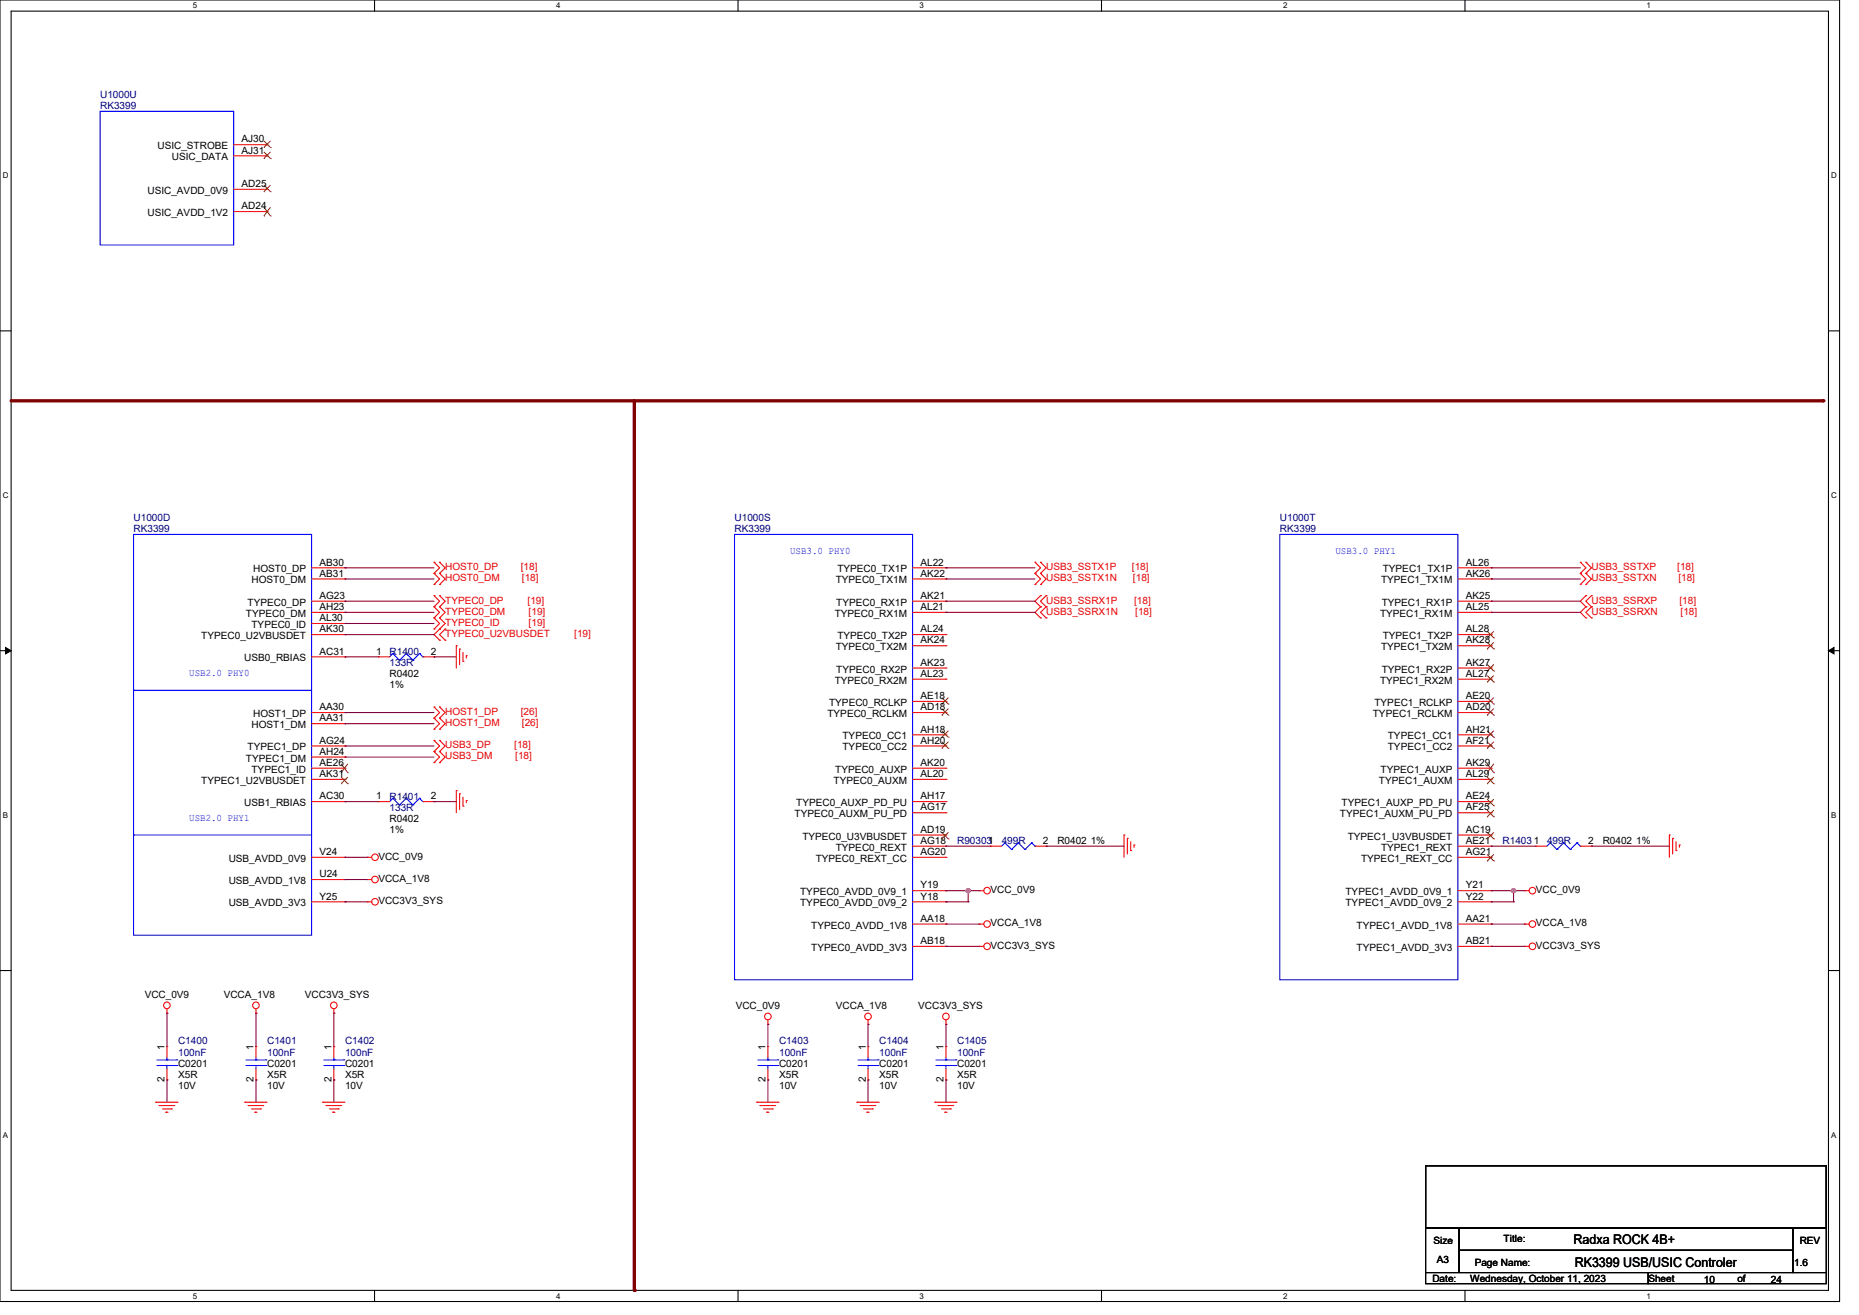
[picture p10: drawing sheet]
<svg xmlns="http://www.w3.org/2000/svg" width="297mm" height="210mm" viewBox="0 0 297 210" stroke-linecap="round" stroke-linejoin="round" font-family="sans-serif">
<path d="M0 0h293.9v207.8h-293.9zM1.8 1.8h290.3v204.3h-290.3z" fill="none" stroke="#000" stroke-width=".17"/>
<g fill="#fff">
<path d="M30.8 .2h.7v1.4h-.7z"/>
<path d="M30.8 206.2h.7v1.5h-.7z"/>
</g>
<path d="M59.8 0v1.8M59.8 206.1v1.7" fill="none" stroke="#000" stroke-width=".17"/>
<g fill="#fff">
<path d="M88.9 .2h.7v1.4h-.7z"/>
<path d="M88.9 206.2h.7v1.5h-.7z"/>
</g>
<path d="M117.9 0v1.8M117.9 206.1v1.7" fill="none" stroke="#000" stroke-width=".17"/>
<g fill="#fff">
<path d="M146.9 .2h.7v1.4h-.7z"/>
<path d="M146.9 206.2h.7v1.5h-.7z"/>
</g>
<path d="M176 0v1.8M176 206.1v1.7" fill="none" stroke="#000" stroke-width=".17"/>
<g fill="#fff">
<path d="M205 .2h.7v1.4h-.7z"/>
<path d="M205 206.2h.7v1.5h-.7z"/>
</g>
<path d="M234.1 0v1.8M234.1 206.1v1.7" fill="none" stroke="#000" stroke-width=".17"/>
<g fill="#fff">
<path d="M263.1 .2h.7v1.4h-.7z"/>
<path d="M263.1 206.2h.7v1.5h-.7z"/>
<path d="M.4 27.3h1v1.4h-1z"/>
<path d="M292.6 27.3h.9v1.4h-.9z"/>
<path d="M.4 78.4h1v1.4h-1z"/>
<path d="M292.6 78.4h.9v1.4h-.9z"/>
</g>
<path d="M0 52.8h1.8M292.1 52.8h1.8" fill="none" stroke="#000" stroke-width=".17"/>
<g fill="#fff">
<path d="M.4 129.4h.9v1.5h-.9z"/>
<path d="M292.6 129.4h.8v1.5h-.8z"/>
</g>
<path d="M0 103.9h1.8M292.1 103.9h1.8" fill="none" stroke="#000" stroke-width=".17"/>
<path d="M.9 103.4l.9 .5-.9 .5zM292.1 103.9l.9-.5v1z" fill="#000" stroke="#000" stroke-width=".16"/>
<g fill="#fff">
<path d="M.4 180.5h.9v1.4h-.9z"/>
<path d="M292.6 180.5h.8v1.4h-.8z"/>
</g>
<path d="M0 155h1.8M292.1 155h1.8" fill="none" stroke="#000" stroke-width=".17"/>
<path d="M1.8 64h289.4" fill="none" stroke="#800000" stroke-width=".53"/>
<circle cx="291.2" cy="64" r=".26" fill="#800000"/>
<path d="M101.3 64v142.1" fill="none" stroke="#800000" stroke-width=".53"/>
<circle cx="101.3" cy="206.1" r=".26" fill="#800000"/>
<g fill="none" stroke="#f00" stroke-width=".17">
<path d="M37.3 23.1h5.4M37.3 24.9h5.4M37.3 30.2h5.4M37.3 33.8h5.4M42.7 23.1h.1M42.7 24.9h.1M42.7 30.2h.1M42.7 33.8h.1M49.8 90.7h5.3M49.8 92.5h5.3M49.8 96h5.3M49.8 97.8h5.3"/>
<path d="M49.8 99.6h5.3M55.1 90.7h.1M55.1 92.5h.1M55.1 96h.1M55.1 97.8h.1M55.1 99.6h.1M145.8 90.7h5.3M145.8 92.5h5.3M145.8 96h5.3M145.8 97.8h5.3M151.1 90.7h.1M151.1 92.5h.1"/>
<path d="M151.1 96h.1M151.1 97.8h.1M232.9 90.7h5.4M232.9 92.5h5.4M232.9 96h5.4M232.9 97.8h5.4M238.3 90.7h.1M238.3 92.5h.1M238.3 96h.1M238.3 97.8h.1M49.8 101.3h5.3M49.8 104.9h5.3"/>
<path d="M49.8 113.8h5.3M49.8 115.6h5.3M49.8 119.1h5.3M55.1 101.3h.1M55.1 104.9h.1M55.1 113.8h.1M55.1 115.6h.1M55.1 119.1h.1M60.5 104.9h.1M60.5 104.9h1.7M67.6 104.9h1.7M69.3 104.9h.1"/>
<path d="M72.9 103.1h.1M72.9 103.1v3.6M73.4 103.7h.1M73.4 103.7v2.5M74 105.6h.1M74 104.2v1.4M74.5 104.7h.1M74.5 104.7v.4M145.8 101.3h5.3M145.8 113.8h5.3M145.8 119.1h5.3M145.8 103.1h5.3"/>
<path d="M145.8 106.7h5.3M145.8 108.5h5.3M145.8 112h5.3M145.8 117.3h5.3M151.1 101.3h.1M151.1 103.1h.1M151.1 106.7h.1M151.1 108.5h.1M151.1 112h.1M151.1 113.8h.1M151.1 117.3h.1M151.1 119.1h.1"/>
<path d="M232.9 101.3h5.4M232.9 113.8h5.4M232.9 119.1h5.4M232.9 103.1h5.4M232.9 106.7h5.4M232.9 108.5h5.4M232.9 112h5.4M232.9 117.3h5.4M238.3 101.3h.1M238.3 103.1h.1M238.3 106.7h.1M238.3 108.5h.1"/>
<path d="M238.3 112h.1M238.3 113.8h.1M238.3 117.3h.1M238.3 119.1h.1M49.8 136.9h5.3M49.8 120.9h5.3M49.8 122.7h5.3M49.8 124.5h5.3M49.8 128h5.3M55.1 120.9h.1M55.1 122.7h.1M55.1 124.5h.1"/>
<path d="M55.1 128h.1M55.1 136.9h.1M58.7 136.9h.1M58.7 136.9h.7M60.5 128h.1M60.5 128h1.7M67.6 128h1.7M69.3 128h.1M72.9 126.2h.1M72.9 126.2v3.6M73.4 126.8h.1M73.4 126.8v2.5"/>
<path d="M74 128.7h.1M74 127.3v1.4M74.5 127.8h.1M74.5 127.8v.4M145.8 136.9h5.3M145.8 122.7h5.3M145.8 124.5h5.3M145.8 128h5.3M145.8 129.8h5.3M145.8 135.1h5.3M145.8 133.3h5.3M151.1 122.7h.1"/>
<path d="M151.1 124.5h.1M151.1 128h.1M151.1 129.8h.1M151.1 135.1h.1M151.1 136.9h.1M151.1 133.3h.1M158.2 135.1h.1M158.2 135.1h1.8M165.4 135.1h1.7M167.1 135.1h.1M179.6 133.3h.1M179.6 133.3v3.6"/>
<path d="M180.1 133.9h.1M180.1 133.9v2.5M180.6 135.8h.1M180.6 134.4v1.4M181.2 134.9h.1M181.2 134.9v.4M232.9 136.9h5.4M232.9 122.7h5.4M232.9 124.5h5.4M232.9 128h5.4M232.9 129.8h5.4M232.9 135.1h5.4"/>
<path d="M232.9 133.3h5.4M238.3 122.7h.1M238.3 124.5h.1M238.3 128h.1M238.3 129.8h.1M238.3 135.1h.1M238.3 136.9h.1M238.3 133.3h.1M245.4 135.1h.1M245.4 135.1h1.7M252.5 135.1h1.8M254.3 135.1h.1"/>
<path d="M266.7 133.3h.1M266.7 133.3v3.6M267.2 133.9h.1M267.2 133.9v2.5M267.8 135.8h.1M267.8 134.4v1.4M268.3 134.9h.1M268.3 134.9v.4M49.8 144h5.3M49.8 140.5h5.3M55.1 140.5h.1M55.1 144h.1"/>
<path d="M58.7 144h.1M58.7 140.5h.1M58.7 144h.7M58.7 140.5h.7M145.8 144h5.3M145.8 151.1h5.3M145.8 142.2h5.3M145.8 147.6h5.3M151.1 142.2h.1M151.1 144h.1M151.1 147.6h.1M151.1 151.1h.1"/>
<path d="M156.5 151.1h.1M156.5 142.2h.1M156.5 147.6h.1M156.5 151.1h.7M156.5 142.2h.7M156.5 147.6h.7M232.9 144h5.4M232.9 151.1h5.4M232.9 142.2h5.4M232.9 147.6h5.4M238.3 142.2h.1M238.3 144h.1"/>
<path d="M238.3 147.6h.1M238.3 151.1h.1M243.6 151.1h.1M243.6 142.2h.1M243.6 147.6h.1M243.6 151.1h.7M243.6 142.2h.7M243.6 147.6h.7M24.9 176h.1M24.9 176h3.5M25.4 176.6h.1M25.4 176.6h2.5"/>
<path d="M26 177.1h1.4M26.5 177.6h.1M26.5 177.6h.3M26.7 161.8h.1M26.7 167.1h.1M26.7 172.5h.1M26.7 161.1v.7M26.7 167.1v1.8M26.7 170.7v1.8M27.4 177.1h.1M39.1 176h.1M39.1 176h3.6"/>
<path d="M39.6 176.6h.1M39.6 176.6h2.5M40.2 177.1h1.4M40.7 177.6h.1M40.7 177.6h.4M40.9 161.8h.1M40.9 167.1h.1M40.9 172.5h.1M40.9 161.1v.7M40.9 167.1v1.8M40.9 170.7v1.8M41.6 177.1h.1"/>
<path d="M51.6 176h.1M51.6 176h3.5M52.1 176.6h.1M52.1 176.6h2.5M52.6 177.1h1.4M53.2 177.6h.1M53.2 177.6h.3M53.3 161.8h.1M53.3 167.1h.1M53.3 172.5h.1M53.3 161.1v.7M53.3 167.1v1.8"/>
<path d="M53.3 170.7v1.8M54 177.1h.1M120.9 176h.1M120.9 176h3.6M121.4 176.6h.1M121.4 176.6h2.5M122 177.1h1.4M122.5 177.6h.1M122.5 177.6h.4M122.7 163.6h.1M122.7 167.1h.1M122.7 172.5h.1"/>
<path d="M122.7 162.9v.7M122.7 167.1v1.8M122.7 170.7v1.8M123.4 177.1h.1M136.9 176h.1M136.9 176h3.6M137.4 176.6h.1M137.4 176.6h2.5M138 177.1h1.4M138.5 177.6h.1M138.5 177.6h.4M138.7 163.6h.1"/>
<path d="M138.7 167.1h.1M138.7 172.5h.1M138.7 162.9v.7M138.7 167.1v1.8M138.7 170.7v1.8M139.4 177.1h.1M149.4 176h.1M149.4 176h3.5M149.9 176.6h.1M149.9 176.6h2.5M150.4 177.1h1.4M151 177.6h.1"/>
<path d="M151 177.6h.3M151.1 163.6h.1M151.1 167.1h.1M151.1 172.5h.1M151.1 162.9v.7M151.1 167.1v1.8M151.1 170.7v1.8M151.8 177.1h.1"/>
<circle cx="59.9" cy="136.9" r=".53"/>
<circle cx="59.9" cy="140.5" r=".53"/>
<circle cx="59.9" cy="144" r=".53"/>
<circle cx="157.7" cy="151.1" r=".53"/>
<circle cx="157.7" cy="142.2" r=".53"/>
<circle cx="157.7" cy="147.6" r=".53"/>
<circle cx="244.8" cy="142.2" r=".53"/>
<circle cx="244.8" cy="151.1" r=".53"/>
<circle cx="244.8" cy="147.6" r=".53"/>
<circle cx="26.7" cy="160.5" r=".53"/>
<circle cx="40.9" cy="160.5" r=".53"/>
<circle cx="53.3" cy="160.5" r=".53"/>
<circle cx="122.7" cy="162.3" r=".53"/>
<circle cx="138.7" cy="162.3" r=".53"/>
<circle cx="151.1" cy="162.3" r=".53"/>
</g>
<g fill="none" stroke="#d50000" stroke-width=".17">
<path d="M69.3 93.3h.1M69.3 91.6h.1M69.3 89.8h.1M69.3 98.7h.1M69.3 96.9h.1M69.3 95.1h.1M69.3 91.6l.9 .9-.9 .8M69.3 89.8l.9 .9-.9 .9M69.3 96.9l.9 .9-.9 .9M69.3 95.1l.9 .9-.9 .9M69.3 98.7l.9 .9-.9 .9M70.2 93.3h.1"/>
<path d="M70.2 91.6h.1M70.2 89.8h.1M70.2 98.7h.1M70.2 96.9h.1M70.2 95.1h.1M70.2 91.6l.9 .9-.9 .8M70.2 89.8l.9 .9-.9 .9M70.2 96.9l.9 .9-.9 .9M70.2 95.1l.9 .9-.9 .9M70.2 98.7l.9 .9-1.8 1.7 .9 .9M165.4 93.3h.1M165.4 91.6h.1"/>
<path d="M165.4 89.8h.1M165.4 91.6l.8 .9-.8 .8M165.4 89.8l.8 .9-.8 .9M166.2 93.3h.1M166.2 91.6h.1M166.2 89.8h.1M166.2 95.1h.1M166.2 96.9h.1M166.2 98.7h.1M166.2 91.6l.9 .9-.9 .8M166.2 89.8l.9 .9-.9 .9M166.2 95.1l-.8 .9 .8 .9"/>
<path d="M166.2 96.9l-.8 .9 .8 .9M167.1 96.9h.1M167.1 95.1h.1M167.1 98.7h.1M167.1 95.1l-.9 .9 .9 .9M167.1 96.9l-.9 .9 .9 .9M252.5 93.3h.1M252.5 91.6h.1M252.5 89.8h.1M252.5 91.6l.9 .9-.9 .8M252.5 89.8l.9 .9-.9 .9M253.4 93.3h.1"/>
<path d="M253.4 91.6h.1M253.4 89.8h.1M253.4 95.1h.1M253.4 96.9h.1M253.4 98.7h.1M253.4 91.6l.9 .9-.9 .8M253.4 89.8l.9 .9-.9 .9M253.4 95.1l-.9 .9 .9 .9M253.4 96.9l-.9 .9 .9 .9M254.3 96.9h.1M254.3 95.1h.1M254.3 98.7h.1"/>
<path d="M254.3 95.1l-.9 .9 .9 .9M254.3 96.9l-.9 .9 .9 .9M69.3 116.5h.1M69.3 114.7h.1M69.3 112.9h.1M69.3 118.2h.1M69.3 100.5h.1M69.3 114.7l.9 .9-.9 .9M69.3 112.9l.9 .9-.9 .9M69.3 118.2l.9 .9-.9 .9M70.2 100.5h.1M70.2 102.2h.1"/>
<path d="M70.2 116.5h.1M70.2 114.7h.1M70.2 112.9h.1M70.2 118.2h.1M70.2 114.7l.9 .9-.9 .9M70.2 112.9l.9 .9-.9 .9M70.2 118.2l.9 .9-.9 .9M71.1 102.2h.1M71.1 100.5h.1M71.1 100.5l-.9 .8 .9 .9M69.3 121.8h.1M69.3 120h.1"/>
<path d="M69.3 120l.9 .9-.9 .9M70.2 121.8h.1M70.2 120h.1M70.2 120l.9 .9-.9 .9"/>
</g>
<path d="M227.8 186.2h64v9.9h-64zM227.8 196.1h5.3v7.1h-5.3zM233.1 196.1h53.3v3.6h-53.3zM233.1 199.7h53.3v3.5h-53.3zM286.4 196.1h5.4v7.1h-5.4zM227.8 203.2h35.5v1.8h-35.5zM263.3 203.2h28.5v1.8h-28.5z" fill="none" stroke="#000" stroke-width=".17"/>
<g fill="none" stroke="#00f" stroke-width=".17">
<path d="M16 17.8h21.3v21.3h-21.3zM21.3 85.3h28.5v64.1h-28.5zM117.3 85.3h28.5v71.2h-28.5zM204.5 85.3h28.4v71.2h-28.4zM21.3 110.2h.1M21.3 110.2h28.5M62.8 104.4h.1M62.8 104.4l-.6 .5M62.8 104.4l1 1M63.8 105.4h.1M64.9 104.4h.1M64.9 104.4l-1.1 1"/>
<path d="M64.9 104.4l1.1 1M66 105.4h.1M67 104.4h.1M67 104.4l-1 1M67 104.4l.6 .5M67.6 104.9h.1M21.3 133.3h.1M21.3 133.3h28.5M62.8 127.5h.1M62.8 127.5l-.6 .5M62.8 127.5l1 1M63.8 128.5h.1"/>
<path d="M64.9 127.5h.1M64.9 127.5l-1.1 1M64.9 127.5l1.1 1M66 128.5h.1M67 127.5h.1M67 127.5l-1 1M67 127.5l.6 .5M67.6 128h.1M160.5 134.6h.1M160.5 134.6l-.5 .5M160.5 134.6l1.1 1.1M161.6 135.7h.1"/>
<path d="M162.7 134.6h.1M162.7 134.6l-1.1 1.1M162.7 134.6l1.1 1.1M163.8 135.7h.1M164.8 134.6h.1M164.8 134.6l-1 1.1M164.8 134.6l.6 .5M165.4 135.1h.1M247.7 134.6h.1M247.7 134.6l-.6 .5M247.7 134.6l1 1.1M248.7 135.7h.1"/>
<path d="M249.8 134.6h.1M249.8 134.6l-1.1 1.1M249.8 134.6l1.1 1.1M250.9 135.7h.1M251.9 134.6h.1M251.9 134.6l-1 1.1M251.9 134.6l.6 .5M252.5 135.1h.1M25.1 170.2h3.2M25.1 169.3h3.2M26.7 169.3h.1M26.7 170.2h.1"/>
<path d="M26.7 168.9v.4M26.7 170.2v.5M28.3 170.2h.1M28.3 169.3h.1M39.3 170.2h3.2M39.3 169.3h3.2M40.9 169.3h.1M40.9 170.2h.1M40.9 168.9v.4M40.9 170.2v.5M42.5 170.2h.1M42.5 169.3h.1"/>
<path d="M51.7 170.2h3.2M51.7 169.3h3.2M53.3 169.3h.1M53.3 170.2h.1M53.3 168.9v.4M53.3 170.2v.5M54.9 170.2h.1M54.9 169.3h.1M121.1 170.2h3.2M121.1 169.3h3.2M122.7 169.3h.1M122.7 170.2h.1"/>
<path d="M122.7 168.9v.4M122.7 170.2v.5M124.3 170.2h.1M124.3 169.3h.1M137.1 170.2h3.2M137.1 169.3h3.2M138.7 169.3h.1M138.7 170.2h.1M138.7 168.9v.4M138.7 170.2v.5M140.3 170.2h.1M140.3 169.3h.1"/>
<path d="M149.5 170.2h3.2M149.5 169.3h3.2M151.1 169.3h.1M151.1 170.2h.1M151.1 168.9v.4M151.1 170.2v.5M152.7 170.2h.1M152.7 169.3h.1"/>
</g>
<g fill="none" stroke="#804000" stroke-width=".16">
<path d="M42.2 23.6h.1M42.2 25.3h.1M42.2 30.6h.1M42.2 34.5h.1M42.2 22.5l1 1.1M42.2 24.3l1 1M42.2 29.6l1 1M42.2 33.1l1 1.4M43.2 23.6h.1M43.2 25.3h.1M43.2 30.6h.1M43.2 34.5h.1"/>
<path d="M43.2 22.5l-1 1.1M43.2 24.3l-1 1M43.2 29.6l-1 1M43.2 33.1l-1 1.4M150.5 112.5h.1M150.5 114.2h.1M150.5 117.7h.1M150.5 119.5h.1M150.5 111.4l1 1.1M150.5 113.2l1 1M150.5 116.7l1 1M150.5 118.5l1 1"/>
<path d="M151.5 112.5h.1M151.5 114.2h.1M151.5 117.7h.1M151.5 119.5h.1M151.5 111.4l-1 1.1M151.5 113.2l-1 1M151.5 116.7l-1 1M151.5 118.5l-1 1M237.6 101.9h.1M237.6 103.6h.1M237.6 107.2h.1M237.6 108.9h.1"/>
<path d="M237.6 112.5h.1M237.6 114.2h.1M237.6 117.7h.1M237.6 119.5h.1M237.6 100.8l1.1 1.1M237.6 102.6l1.1 1M237.6 106.1l1.1 1.1M237.6 107.9l1.1 1M237.6 111.4l1.1 1.1M237.6 113.2l1.1 1M237.6 116.7l1.1 1M237.6 118.5l1.1 1"/>
<path d="M238.7 101.9h.1M238.7 103.6h.1M238.7 107.2h.1M238.7 108.9h.1M238.7 112.5h.1M238.7 114.2h.1M238.7 117.7h.1M238.7 119.5h.1M238.7 100.8l-1.1 1.1M238.7 102.6l-1.1 1M238.7 106.1l-1.1 1.1M238.7 107.9l-1.1 1"/>
<path d="M238.7 111.4l-1.1 1.1M238.7 113.2l-1.1 1M238.7 116.7l-1.1 1M238.7 118.5l-1.1 1M54.5 123.4h.1M54.5 125.2h.1M54.5 122l1.1 1.4M54.5 124.1l1.1 1.1M55.6 123.4h.1M55.6 125.2h.1M55.6 122l-1.1 1.4M55.6 124.1l-1.1 1.1"/>
<path d="M150.5 134h.1M150.5 132.9l1 1.1M151.5 134h.1M151.5 132.9l-1 1.1M237.6 123.4h.1M237.6 125.2h.1M237.6 128.7h.1M237.6 130.4h.1M237.6 137.5h.1M237.6 134h.1M237.6 122l1.1 1.4M237.6 124.1l1.1 1.1"/>
<path d="M237.6 127.6l1.1 1.1M237.6 129.4l1.1 1M237.6 136.4l1.1 1.1M237.6 132.9l1.1 1.1M238.7 123.4h.1M238.7 125.2h.1M238.7 128.7h.1M238.7 130.4h.1M238.7 137.5h.1M238.7 134h.1M238.7 122l-1.1 1.4M238.7 124.1l-1.1 1.1"/>
<path d="M238.7 127.6l-1.1 1.1M238.7 129.4l-1.1 1M238.7 136.4l-1.1 1.1M238.7 132.9l-1.1 1.1"/>
</g>
<g fill="none" stroke="#800040" stroke-width=".17">
<path d="M55.1 90.7h.1M55.1 92.5h.1M55.1 97.8h.1M55.1 96h.1M55.1 99.6h.1M55.1 90.7h14.2M55.1 92.5h14.2M55.1 97.8h14.2M55.1 96h14.2M55.1 99.6h14.2M151.1 97.8h.1M151.1 96h.1"/>
<path d="M151.1 90.7h.1M151.1 92.5h.1M151.1 90.7h14.3M151.1 92.5h14.3M151.1 97.8h14.3M151.1 96h14.3M238.3 97.8h.1M238.3 96h.1M238.3 90.7h.1M238.3 92.5h.1M238.3 90.7h14.2M238.3 92.5h14.2"/>
<path d="M238.3 97.8h14.2M238.3 96h14.2M55.1 104.9h.1M55.1 101.3h.1M55.1 113.8h.1M55.1 115.6h.1M55.1 119.1h.1M55.1 104.9h5.4M55.1 101.3h14.2M55.1 113.8h14.2M55.1 115.6h14.2M55.1 119.1h14.2"/>
<path d="M69.3 104.9h.1M69.3 104.9h3.6M55.1 136.9h.1M55.1 128h.1M55.1 120.9h.1M55.1 136.9h3.6M55.1 128h5.4M55.1 120.9h14.2M69.3 128h.1M69.3 128h3.6M151.1 135.1h.1M151.1 135.1h7.1"/>
<path d="M167.1 135.1h.1M167.1 135.1h12.5M238.3 135.1h.1M238.3 135.1h7.1M254.3 135.1h.1M254.3 135.1h12.4M55.1 140.5h.1M55.1 144h.1M55.1 140.5h3.6M55.1 144h3.6M151.1 151.1h.1M151.1 147.6h.1"/>
<path d="M151.1 142.2h.1M151.1 144h.1M151.1 144h3.6M151.1 151.1h5.4M151.1 147.6h5.4M151.1 142.2h5.4M154.7 144h.1M154.7 142.2h.1M154.7 142.2v1.8M238.3 151.1h.1M238.3 147.6h.1M238.3 142.2h.1"/>
<path d="M238.3 144h.1M238.3 144h3.5M238.3 151.1h5.3M238.3 147.6h5.3M238.3 142.2h5.3M241.8 144h.1M241.8 142.2h.1M241.8 142.2v1.8M26.7 161.8h.1M26.7 172.5h.1M26.7 161.8v5.3M26.7 172.5v3.5"/>
<path d="M40.9 161.8h.1M40.9 172.5h.1M40.9 161.8v5.3M40.9 172.5v3.5M53.3 172.5h.1M53.3 161.8h.1M53.3 161.8v5.3M53.3 172.5v3.5M122.7 163.6h.1M122.7 172.5h.1M122.7 163.6v3.5M122.7 172.5v3.5"/>
<path d="M138.7 163.6h.1M138.7 172.5h.1M138.7 163.6v3.5M138.7 172.5v3.5M151.1 172.5h.1M151.1 163.6h.1M151.1 163.6v3.5M151.1 172.5v3.5"/>
</g>
<g fill="#f0f" stroke="#f0f" stroke-width=".17">
<circle cx="154.7" cy="142.2" r=".35"/>
<circle cx="241.8" cy="142.2" r=".35"/>
</g>
<g font-size="2.1">
<text x="251.4" y="198.7">Radxa ROCK 4B+</text>
<text x="251.6" y="202.3">RK3399 USB/USIC Controler</text>
</g>
<g font-size="1.6" fill="#000080">
<text x="16" y="15.7">U1000U</text>
<text x="16" y="17.4">RK3399</text>
<text x="21.3" y="83.2">U1000D</text>
<text x="117.4" y="83.2">U1000S</text>
<text x="204.5" y="83.2">U1000T</text>
<text x="21.3" y="85">RK3399</text>
<text x="117.4" y="85">RK3399</text>
<text x="204.5" y="85">RK3399</text>
<text x="62.2" y="104.6">R1400</text>
<text x="62.2" y="106.3">133R</text>
<text x="62.2" y="127.7">R1401</text>
<text x="62.2" y="129.5">133R</text>
<text x="152.9" y="134.8">R903031</text>
<text x="160" y="134.8">499R</text>
<text x="240" y="134.8">R14031</text>
<text x="247.2" y="134.8">499R</text>
<text x="28.5" y="166.8">C1400</text>
<text x="42.7" y="166.8">C1401</text>
<text x="55.1" y="166.8">C1402</text>
<text x="124.5" y="166.8">C1403</text>
<text x="140.5" y="166.8">C1404</text>
<text x="152.9" y="166.8">C1405</text>
<text x="28.5" y="168.6">100nF</text>
<text x="42.7" y="168.6">100nF</text>
<text x="55.1" y="168.6">100nF</text>
<text x="124.5" y="168.6">100nF</text>
<text x="140.5" y="168.6">100nF</text>
<text x="152.9" y="168.6">100nF</text>
</g>
<g font-size="1.6">
<text x="25.2" y="23.8">USIC_STROBE</text>
<text x="38.6" y="22.7">AJ30</text>
<text x="27.5" y="25.6">USIC_DATA</text>
<text x="38.6" y="24.5">AJ31</text>
<text x="38.6" y="29.9">AD25</text>
<text x="23.6" y="30.9">USIC_AVDD_0V9</text>
<text x="23.6" y="34.5">USIC_AVDD_1V2</text>
<text x="38.6" y="33.4">AD24</text>
<text x="40.2" y="93.2">HOST0_DM</text>
<text x="40.5" y="91.4">HOST0_DP</text>
<text x="51" y="90.3">AB30</text>
<text x="51" y="92.1">AB31</text>
<text x="51" y="95.6">AG23</text>
<text x="133.5" y="93.2">TYPEC0_TX1M</text>
<text x="133.8" y="91.4">TYPEC0_TX1P</text>
<text x="147.1" y="90.3">AL22</text>
<text x="147.1" y="92.1">AK22</text>
<text x="147.1" y="95.6">AK21</text>
<text x="220.6" y="93.2">TYPEC1_TX1M</text>
<text x="220.9" y="91.4">TYPEC1_TX1P</text>
<text x="234.2" y="90.3">AL26</text>
<text x="234.2" y="92.1">AK26</text>
<text x="234.2" y="95.6">AK25</text>
<text x="39.3" y="98.5">TYPEC0_DM</text>
<text x="39.6" y="96.7">TYPEC0_DP</text>
<text x="40.2" y="100.3">TYPEC0_ID</text>
<text x="51" y="97.4">AH23</text>
<text x="51" y="99.2">AL30</text>
<text x="51" y="101">AK30</text>
<text x="133.4" y="98.5">TYPEC0_RX1M</text>
<text x="133.6" y="96.7">TYPEC0_RX1P</text>
<text x="147.1" y="97.4">AL21</text>
<text x="147.1" y="101">AL24</text>
<text x="220.5" y="98.5">TYPEC1_RX1M</text>
<text x="220.7" y="96.7">TYPEC1_RX1P</text>
<text x="234.2" y="97.4">AL25</text>
<text x="234.2" y="101">AL28</text>
<text x="32.2" y="102.1">TYPEC0_U2VBUSDET</text>
<text x="39" y="105.6">USB0_RBIAS</text>
<text x="51" y="104.5">AC31</text>
<text x="60.1" y="104.5">1</text>
<text x="68.8" y="104.5">2</text>
<text x="133.5" y="103.8">TYPEC0_TX2M</text>
<text x="133.6" y="107.4">TYPEC0_RX2P</text>
<text x="133.8" y="102.1">TYPEC0_TX2P</text>
<text x="147.1" y="102.8">AK24</text>
<text x="147.1" y="106.3">AK23</text>
<text x="220.6" y="103.8">TYPEC1_TX2M</text>
<text x="220.7" y="107.4">TYPEC1_RX2P</text>
<text x="220.9" y="102.1">TYPEC1_TX2P</text>
<text x="234.2" y="102.8">AK28</text>
<text x="234.2" y="106.3">AK27</text>
<text x="51" y="113.4">AA30</text>
<text x="62.2" y="108.1">R0402</text>
<text x="62.2" y="109.9">1%</text>
<text x="132.5" y="112.7">TYPEC0_RCLKP</text>
<text x="133.4" y="109.2">TYPEC0_RX2M</text>
<text x="147.1" y="108.1">AL23</text>
<text x="147.1" y="111.6">AE18</text>
<text x="147.1" y="113.4">AD18</text>
<text x="219.6" y="112.7">TYPEC1_RCLKP</text>
<text x="220.5" y="109.2">TYPEC1_RX2M</text>
<text x="234.2" y="108.1">AL27</text>
<text x="234.2" y="111.6">AE20</text>
<text x="234.2" y="113.4">AD20</text>
<text x="39.6" y="119.8">TYPEC1_DP</text>
<text x="40.2" y="116.3">HOST1_DM</text>
<text x="40.5" y="114.5">HOST1_DP</text>
<text x="51" y="115.2">AA31</text>
<text x="51" y="118.8">AG24</text>
<text x="132.2" y="114.5">TYPEC0_RCLKM</text>
<text x="134.6" y="118.1">TYPEC0_CC1</text>
<text x="134.6" y="119.8">TYPEC0_CC2</text>
<text x="147.1" y="117">AH18</text>
<text x="147.1" y="118.8">AH20</text>
<text x="219.3" y="114.5">TYPEC1_RCLKM</text>
<text x="221.7" y="118.1">TYPEC1_CC1</text>
<text x="221.7" y="119.8">TYPEC1_CC2</text>
<text x="234.2" y="117">AH21</text>
<text x="234.2" y="118.8">AF21</text>
<text x="32.2" y="125.2">TYPEC1_U2VBUSDET</text>
<text x="39.3" y="121.6">TYPEC1_DM</text>
<text x="40.2" y="123.4">TYPEC1_ID</text>
<text x="51" y="120.5">AH24</text>
<text x="51" y="122.3">AE26</text>
<text x="51" y="124.1">AK31</text>
<text x="133.2" y="125.2">TYPEC0_AUXM</text>
<text x="133.4" y="123.4">TYPEC0_AUXP</text>
<text x="147.1" y="122.3">AK20</text>
<text x="147.1" y="124.1">AL20</text>
<text x="220.3" y="125.2">TYPEC1_AUXM</text>
<text x="220.6" y="123.4">TYPEC1_AUXP</text>
<text x="234.2" y="122.3">AK29</text>
<text x="234.2" y="124.1">AL29</text>
<text x="39" y="128.7">USB1_RBIAS</text>
<text x="51" y="127.6">AC30</text>
<text x="60.1" y="127.6">1</text>
<text x="62.2" y="131.2">R0402</text>
<text x="68.8" y="127.6">2</text>
<text x="126.9" y="130.5">TYPEC0_AUXM_PU_PD</text>
<text x="127.2" y="128.7">TYPEC0_AUXP_PD_PU</text>
<text x="147.1" y="127.6">AH17</text>
<text x="147.1" y="129.4">AG17</text>
<text x="214.1" y="130.5">TYPEC1_AUXM_PU_PD</text>
<text x="214.3" y="128.7">TYPEC1_AUXP_PD_PU</text>
<text x="234.2" y="127.6">AE24</text>
<text x="234.2" y="129.4">AF25</text>
<text x="36.5" y="137.6">USB_AVDD_0V9</text>
<text x="51" y="136.5">V24</text>
<text x="60.5" y="137.3">VCC_0V9</text>
<text x="62.2" y="133">1%</text>
<text x="128.2" y="134.1">TYPEC0_U3VBUSDET</text>
<text x="130.3" y="137.6">TYPEC0_REXT_CC</text>
<text x="133.5" y="135.8">TYPEC0_REXT</text>
<text x="147.1" y="134.8">AG18</text>
<text x="147.1" y="136.5">AG20</text>
<text x="147.1" y="133">AD19</text>
<text x="166.6" y="134.8">2</text>
<text x="168.9" y="134.8">R0402</text>
<text x="174.3" y="134.8">1%</text>
<text x="215.3" y="134.1">TYPEC1_U3VBUSDET</text>
<text x="217.5" y="137.6">TYPEC1_REXT_CC</text>
<text x="220.6" y="135.8">TYPEC1_REXT</text>
<text x="234.2" y="134.8">AE21</text>
<text x="234.2" y="136.5">AG21</text>
<text x="234.2" y="133">AC19</text>
<text x="253.7" y="134.8">2</text>
<text x="256.1" y="134.8">R0402</text>
<text x="261.4" y="134.8">1%</text>
<text x="36.5" y="141.2">USB_AVDD_1V8</text>
<text x="51" y="140.1">U24</text>
<text x="51" y="143.6">Y25</text>
<text x="60.5" y="140.8">VCCA_1V8</text>
<text x="127.8" y="143">TYPEC0_AVDD_0V9_1</text>
<text x="147.1" y="141.9">Y19</text>
<text x="147.1" y="143.6">Y18</text>
<text x="158.3" y="142.6">VCC_0V9</text>
<text x="215" y="143">TYPEC1_AVDD_0V9_1</text>
<text x="234.2" y="141.9">Y21</text>
<text x="234.2" y="143.6">Y22</text>
<text x="245.4" y="142.6">VCC_0V9</text>
<text x="36.5" y="144.7">USB_AVDD_3V3</text>
<text x="60.5" y="144.4">VCC3V3_SYS</text>
<text x="127.8" y="144.7">TYPEC0_AVDD_0V9_2</text>
<text x="129.6" y="148.3">TYPEC0_AVDD_1V8</text>
<text x="147.1" y="147.2">AA18</text>
<text x="158.3" y="147.9">VCCA_1V8</text>
<text x="215" y="144.7">TYPEC1_AVDD_0V9_2</text>
<text x="216.7" y="148.3">TYPEC1_AVDD_1V8</text>
<text x="234.2" y="147.2">AA21</text>
<text x="245.4" y="147.9">VCCA_1V8</text>
<text x="129.6" y="151.8">TYPEC0_AVDD_3V3</text>
<text x="147.1" y="150.8">AB18</text>
<text x="158.3" y="151.5">VCC3V3_SYS</text>
<text x="216.7" y="151.8">TYPEC1_AVDD_3V3</text>
<text x="234.2" y="150.8">AB21</text>
<text x="245.4" y="151.5">VCC3V3_SYS</text>
<text x="23.1" y="159.3">VCC_0V9</text>
<text x="35.7" y="159.3">VCCA_1V8</text>
<text x="48.7" y="159.3">VCC3V3_SYS</text>
<text x="117.5" y="161.1">VCC_0V9</text>
<text x="133.5" y="161.1">VCCA_1V8</text>
<text x="146.7" y="161.1">VCC3V3_SYS</text>
<text x="26.3" y="167.7" transform="rotate(-90 26.3 167.7)">1</text>
<text x="40.5" y="167.7" transform="rotate(-90 40.5 167.7)">1</text>
<text x="53" y="167.7" transform="rotate(-90 53 167.7)">1</text>
<text x="122.3" y="167.7" transform="rotate(-90 122.3 167.7)">1</text>
<text x="138.3" y="167.7" transform="rotate(-90 138.3 167.7)">1</text>
<text x="150.8" y="167.7" transform="rotate(-90 150.8 167.7)">1</text>
<text x="26.3" y="172.8" transform="rotate(-90 26.3 172.8)">2</text>
<text x="28.5" y="170.4">C0201</text>
<text x="28.5" y="172.1">X5R</text>
<text x="28.5" y="173.9">10V</text>
<text x="40.5" y="172.8" transform="rotate(-90 40.5 172.8)">2</text>
<text x="42.7" y="170.4">C0201</text>
<text x="42.7" y="172.1">X5R</text>
<text x="42.7" y="173.9">10V</text>
<text x="53" y="172.8" transform="rotate(-90 53 172.8)">2</text>
<text x="55.1" y="170.4">C0201</text>
<text x="55.1" y="172.1">X5R</text>
<text x="55.1" y="173.9">10V</text>
<text x="122.3" y="172.8" transform="rotate(-90 122.3 172.8)">2</text>
<text x="124.5" y="170.4">C0201</text>
<text x="124.5" y="172.1">X5R</text>
<text x="124.5" y="173.9">10V</text>
<text x="138.3" y="172.8" transform="rotate(-90 138.3 172.8)">2</text>
<text x="140.5" y="170.4">C0201</text>
<text x="140.5" y="172.1">X5R</text>
<text x="140.5" y="173.9">10V</text>
<text x="150.8" y="172.8" transform="rotate(-90 150.8 172.8)">2</text>
<text x="152.9" y="170.4">C0201</text>
<text x="152.9" y="172.1">X5R</text>
<text x="152.9" y="173.9">10V</text>
<text x="229" y="198.6">Size</text>
<text x="229.6" y="201.6">A3</text>
<text x="235.6" y="202.2">Page Name:</text>
<text x="240.2" y="198.3">Title:</text>
<text x="286.6" y="202.2">1.6</text>
<text x="287.5" y="198.6">REV</text>
<text x="228.9" y="204.7">Date:</text>
<text x="234.9" y="204.7">Wednesday, October 11, 2023</text>
<text x="263.3" y="204.7">Sheet</text>
<text x="272.2" y="204.8">10</text>
<text x="277.6" y="204.7">of</text>
<text x="282.9" y="204.8">24</text>
</g>
<g font-size="1.6" fill="#00f">
<text x="126.2" y="88.4">USB3.0 PHY0</text>
<text x="213.3" y="88.4">USB3.0 PHY1</text>
<text x="30.2" y="107.9">USB2.0 PHY0</text>
<text x="30.2" y="131.1">USB2.0 PHY1</text>
</g>
<g font-size="1.6" fill="#d50000">
<text x="71.1" y="92.8">HOST0_DM</text>
<text x="71.1" y="91">HOST0_DP</text>
<text x="83.2" y="91">[18]</text>
<text x="83.4" y="92.8">[18]</text>
<text x="167.1" y="92.8">USB3_SSTX1N</text>
<text x="167.1" y="91">USB3_SSTX1P</text>
<text x="180.8" y="91">[18]</text>
<text x="181" y="92.8">[18]</text>
<text x="254.3" y="92.8">USB3_SSTXN</text>
<text x="254.3" y="91">USB3_SSTXP</text>
<text x="268" y="91">[18]</text>
<text x="268.1" y="92.8">[18]</text>
<text x="71.1" y="98.2">TYPEC0_DM</text>
<text x="71.1" y="96.4">TYPEC0_DP</text>
<text x="71.1" y="101.7">TYPEC0_U2VBUSDET</text>
<text x="71.1" y="99.9">TYPEC0_ID</text>
<text x="84.3" y="96.4">[19]</text>
<text x="84.5" y="98.2">[19]</text>
<text x="84.5" y="99.9">[19]</text>
<text x="91.8" y="101.7">[19]</text>
<text x="167.1" y="96.4">USB3_SSRX1P</text>
<text x="167.1" y="98.2">USB3_SSRX1N</text>
<text x="181.2" y="96.4">[18]</text>
<text x="181.4" y="98.2">[18]</text>
<text x="254.3" y="96.4">USB3_SSRXP</text>
<text x="254.3" y="98.2">USB3_SSRXN</text>
<text x="268.3" y="96.4">[18]</text>
<text x="268.5" y="98.2">[18]</text>
<text x="71.1" y="115.9">HOST1_DM</text>
<text x="71.1" y="114.2">HOST1_DP</text>
<text x="71.1" y="119.5">USB3_DP</text>
<text x="82.2" y="119.5">[18]</text>
<text x="83.2" y="114.2">[26]</text>
<text x="83.4" y="115.9">[26]</text>
<text x="71.1" y="121.3">USB3_DM</text>
<text x="82.3" y="121.3">[18]</text>
</g>
<g font-size="1.3">
<text x="30.8" y="1.3">5</text>
<text x="88.9" y="1.3">4</text>
<text x="146.9" y="1.3">3</text>
<text x="205" y="1.3">2</text>
<text x="263.1" y="1.3">1</text>
<text x=".4" y="28.5">D</text>
<text x="292.5" y="28.5">D</text>
<text x=".4" y="79.5">C</text>
<text x="292.5" y="79.5">C</text>
<text x=".4" y="130.6">B</text>
<text x="292.5" y="130.6">B</text>
<text x=".4" y="181.7">A</text>
<text x="292.5" y="181.7">A</text>
<text x="30.8" y="207.4">5</text>
<text x="88.9" y="207.4">4</text>
<text x="146.9" y="207.4">3</text>
<text x="205" y="207.4">2</text>
<text x="263.1" y="207.4">1</text>
</g>
</svg>
